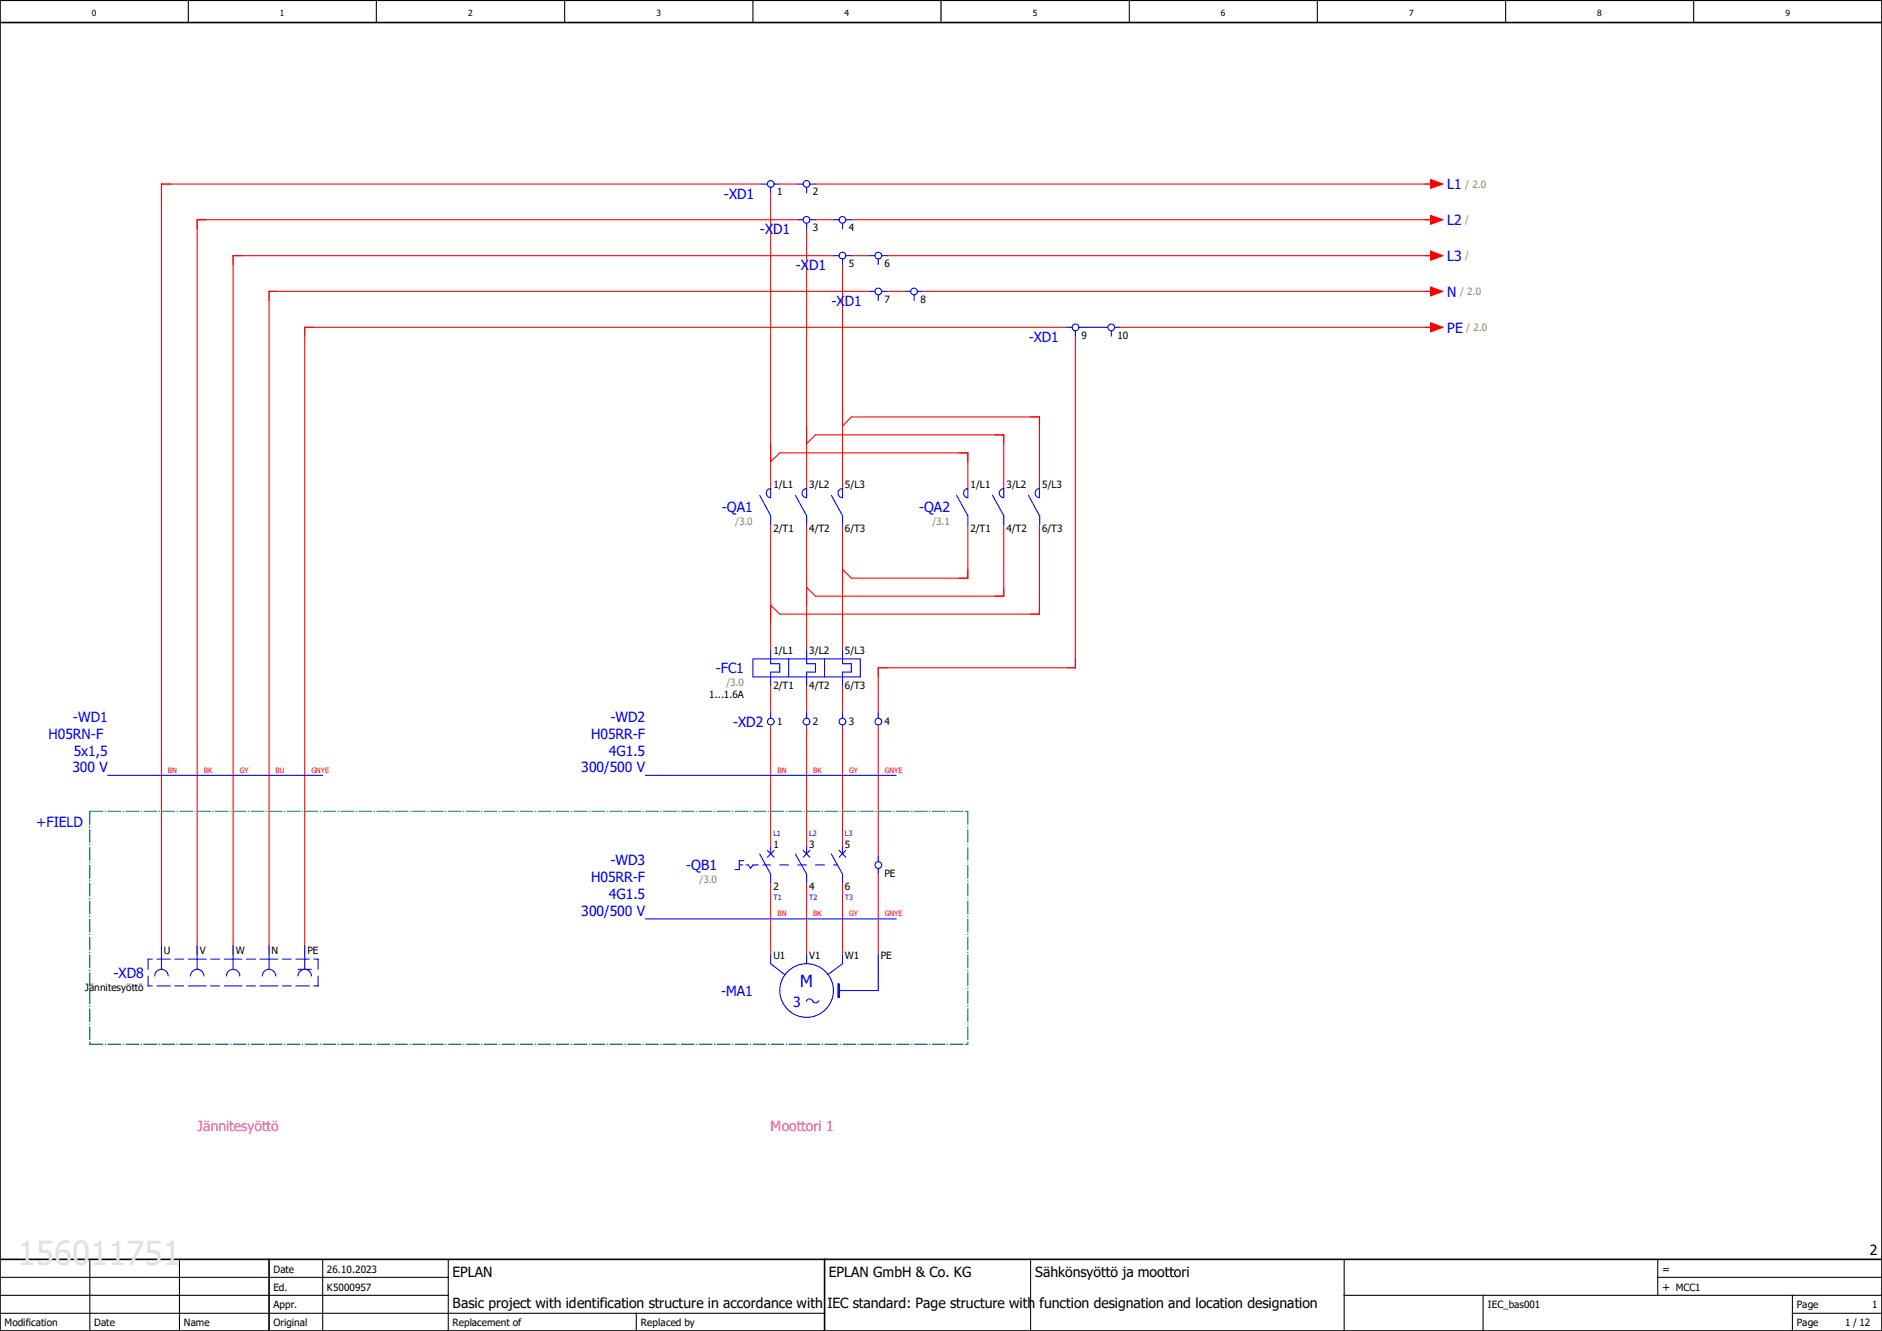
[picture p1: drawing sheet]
<svg xmlns="http://www.w3.org/2000/svg" width="297mm" height="210mm" viewBox="0 0 297 210" stroke-linecap="round" stroke-linejoin="round" font-family="sans-serif">
<path d="M210.1 -.1l-210.1 210.2M0 160.4l70.2 49.6M0 210v.1" fill="none" stroke="#fff" stroke-width=".16"/>
<g fill="none" stroke="#000" stroke-width=".17">
<path d="M29.7 0v3.6M59.4 0v3.6M89.1 0v3.6M118.8 0v3.6M148.5 0v3.6M178.2 0v3.6M207.9 0v3.6M237.6 0v3.6M267.3 0v3.6M14.2 198.7v11.3M28.3 198.7v11.3M50.9 198.7v11.3"/>
<path d="M70.7 198.7v11.3M162.6 198.7v11.3M212.1 198.7v11.3M261.6 198.7v5.7M0 207.2h130.1M0 204.4h70.7M0 201.5h70.7M100.4 207.2v2.8M212.1 204.4h84.9M234.1 204.4v5.6M261.6 201.5h35.4M282.9 207.2h14.1"/>
<path d="M282.9 204.4v5.6"/>
</g>
<path d="M0 3.6h297M0 0h297v210h-297zM0 198.7h297M42.5 198.7v11.3M130.1 198.7v11.3" fill="none" stroke="#000" stroke-width=".25"/>
<g fill="none" stroke="#f00" stroke-width=".17">
<path d="M120.2 29h-94.7v121.6M121.6 30.4v46.7M123.1 29h2.8M125.9 34.7h-94.8v115.9M127.3 36.1v41M128.7 29h97.6M128.7 34.7h2.8M134.4 34.7h91.9M131.5 40.3h-94.7v110.3M133 41.7v35.4M134.4 40.3h2.8M137.2 46h-94.7v104.6"/>
<path d="M140 40.3h86.3M140 46h2.8M145.7 46h80.6M168.3 51.6h-120.2v99M169.7 53v52.4h-31.1v7M176.8 51.6h49.5M121.6 72.9l1.5-1.4h29.6v5.6M127.3 70l1.4-1.4h29.7v8.5M133 67.2l1.4-1.4h29.6v11.3M121.6 82.8v19.8M127.3 82.8v19.8M133 82.8v19.8"/>
<path d="M152.7 82.8v8.4h-18.3l-1.4-1.4M158.4 82.8v11.3h-29.7l-1.4-1.4M164 82.8v14.1h-40.9l-1.5-1.4M121.6 108.2v4.2M121.6 114.4v19.3M127.3 108.2v4.2M127.3 114.4v19.3M133 108.2v4.2M133 114.4v19.3M138.6 114.4v20.7M121.6 139.3v11.3M127.3 139.3v11.3"/>
<path d="M133 139.3v11.3M138.6 137.9v12.7"/>
</g>
<g fill="none" stroke="#00f" stroke-width=".17">
<path d="M120.2 29h.9M121.6 29.5v.9M122.2 29h.9M125.9 34.7h.8M127.3 35.2v.9M127.8 34.7h.9M131.5 40.3h.9M133 40.9v.8M133.5 40.3h.9M137.2 46h.9M138.6 46.5v.9M139.1 46h.9"/>
<path d="M171.2 51.6h2.7M119.9 78.1l1.7 3.3v1.4M121.1 77.3l.5-.2v1.4a.73 .73 0 0 1-.6-.4 .73 .73 0 0 1 .1-.8zM125.5 78.1l1.8 3.3v1.4M126.8 77.3l.5-.2v1.4a.72 .72 0 0 1-.7-.4 .72 .72 0 0 1 .2-.8zM131.2 78.1l1.8 3.3v1.4M132.5 77.3l.5-.2v1.4a.72 .72 0 0 1-.7-.4 .72 .72 0 0 1 .2-.8zM151 78.1l1.7 3.3v1.4M152.3 77.3l.4-.2v1.4a.73 .73 0 0 1-.6-.4 .73 .73 0 0 1 .2-.8zM156.6 78.1l1.8 3.3v1.4M157.9 77.3l.5-.2v1.4a.72 .72 0 0 1-.6-.4 .72 .72 0 0 1 .1-.8zM162.3 78.1l1.7 3.3"/>
<path d="M163.6 77.3l.4-.2v1.4a.73 .73 0 0 1-.6-.4 .73 .73 0 0 1 .2-.8zM164.1 81.4v1.4M118.8 104h17v2.8h-17zM121.6 102.6v2.1h1.5v1.3h-1.5v2.2M121.6 112.4v.9M124.5 104v2.8M127.3 102.6v2.1h1.4v1.3h-1.4v2.2M127.3 112.4v.9M130.1 104v2.8M133 102.6v2.1h1.4v1.3h-1.4v2.2M133 112.4v.9M138.6 112.4v.9"/>
<path d="M17 122.3h33.9M101.9 122.3h39.5M116.7 136.5h.5M117.4 135.8h-.7v1.4h-.7M117.7 136.5h.4l.3 .5 .4-.5h.9M119.9 134.7l1.7 3.2v1.4M120.4 136.5h1.2M121.1 134.2l1.1 1.1M121.6 133.7v1M122.2 134.2l-1.1 1.1M123.1 136.5h1.4M125.5 134.7l1.8 3.2v1.4"/>
<path d="M125.9 136.5h1.4M126.7 134.2l1.1 1.1M127.3 133.7v1M127.8 134.2l-1.1 1.1M128.7 136.5h1.4M131.2 134.7l1.8 3.2v1.4M131.5 136.5h.7M132.4 134.2l1.1 1.1M133 133.7v1M133.5 134.2l-1.1 1.1M138.6 135.1v.9M138.6 137v.9"/>
<path d="M23.4 154v1.6h.6M24 151.3h-.6v1.7M24.4 154a1.06 1.06 0 0 1 1.1-1 1.06 1.06 0 0 1 1 1M24.8 151.3h2.1M24.8 155.6h2.1M25.5 149.2v3.8M27.6 151.3h1.4M27.6 155.6h1.4M29.7 151.3h2.9M29.7 155.6h2.9M30.1 154a1.06 1.06 0 0 1 1-1 1.06 1.06 0 0 1 1.1 1M31.1 149.2v3.8"/>
<path d="M33.2 151.3h1.5M33.2 155.6h1.5M35.4 151.3h2.8M35.4 155.6h2.8M35.7 154a1.06 1.06 0 0 1 1.1-1 1.06 1.06 0 0 1 1 1M36.8 149.2v3.8M38.9 151.3h1.4M38.9 155.6h1.4M41 151.3h2.9M41 155.6h2.9M41.4 154a1.06 1.06 0 0 1 1.1-1 1.06 1.06 0 0 1 1 1M42.5 149.2v3.8"/>
<path d="M44.6 151.3h1.4M44.6 155.6h1.4M46.7 151.3h2.1M46.7 155.6h2.1M47 154a1.06 1.06 0 0 1 1.1-1 1.06 1.06 0 0 1 1 1M47 153h2.1M48.1 149.2v3.8M49.5 151.3h.7v1.7M50.2 154v1.6h-.7M101.9 145h39.5M121.6 150.6v1.5l2.3 1.7M127.3 158a.54 .54 0 0 1 .5-.4 .54 .54 0 0 1 .5 .4"/>
<path d="M127.3 150.6v1.5M128.2 157.9a.56 .56 0 0 0 .5 .3 .56 .56 0 0 0 .5-.3M132.2 155.2h.2v2.2h-.2zM132.3 155.2v2.2M133 150.6v1.5l-2.3 1.7M138.6 150.6v5.7h-6.4"/>
<circle cx="121.6" cy="29" r=".53"/>
<circle cx="127.3" cy="34.7" r=".53"/>
<circle cx="133" cy="40.3" r=".53"/>
<circle cx="138.6" cy="46" r=".53"/>
<circle cx="121.6" cy="113.9" r=".54"/>
<circle cx="127.3" cy="113.9" r=".53"/>
<circle cx="133" cy="113.9" r=".53"/>
<circle cx="138.6" cy="113.9" r=".54"/>
<circle cx="138.6" cy="136.5" r=".54"/>
<circle cx="127.3" cy="156.3" r="4.2"/>
</g>
<g fill="#007f7f">
<path d="M152.5 164.7h.2l.1 .1-.3 .1z"/>
<path d="M152.7 164.5h.1l-.1 .4z"/>
<path d="M152.5 127.9l.3 .1-.3 .1z"/>
<path d="M14.1 164.5h.2l-.1 .4-.1-.1z"/>
<path d="M14.2 164.7l-.1 .1 .1 .1h2.1v-.2zM16.6 164.7v.2h.1v-.2zM17 164.7v.2h2.1v-.2zM19.4 164.7v.2h.2v-.2zM19.8 164.7v.2h2.1v-.2zM22.2 164.7v.2h.2v-.2zM22.6 164.7v.2h2.2v-.2zM25 164.7v.2h.2v-.2zM25.5 164.7v.2h2.1v-.2zM27.9 164.7v.2h.1v-.2zM28.3 164.7v.2h2.1v-.2zM30.7 164.7v.2h.2v-.2z"/>
<path d="M31.1 164.7v.2h2.2v-.2zM33.5 164.7v.2h.2v-.2zM34 164.7v.2h2.1v-.2zM36.4 164.7v.2h.1v-.2zM36.8 164.7v.2h2.1v-.2zM39.2 164.7v.2h.2v-.2zM39.6 164.7v.2h2.1v-.2zM42 164.7v.2h.2v-.2zM42.5 164.7v.2h2.1v-.2zM44.8 164.7v.2h.2v-.2zM45.3 164.7v.2h2.1v-.2zM47.7 164.7v.2h.1v-.2z"/>
<path d="M48.1 164.7v.2h2.1v-.2zM50.5 164.7v.2h.2v-.2zM50.9 164.7v.2h2.1v-.2zM53.3 164.7v.2h.2v-.2zM53.8 164.7v.2h2.1v-.2zM56.1 164.7v.2h.2v-.2zM56.6 164.7v.2h2.1v-.2zM59 164.7v.2h.1v-.2zM59.4 164.7v.2h2.2v-.2zM61.8 164.7v.2h.2v-.2zM62.2 164.7v.2h2.1v-.2zM64.6 164.7v.2h.2v-.2z"/>
<path d="M65.1 164.7v.2h2.1v-.2zM67.5 164.7v.2h.1v-.2zM67.9 164.7v.2h2.1v-.2zM70.3 164.7v.2h.1v-.2zM70.7 164.7v.2h2.2v-.2zM73.1 164.7v.2h.2v-.2zM73.6 164.7v.2h2.1v-.2zM75.9 164.7v.2h.2v-.2zM76.4 164.7v.2h2.1v-.2zM78.8 164.7v.2h.2v-.2zM79.2 164.7v.2h2.1v-.2zM81.6 164.7v.2h.2v-.2z"/>
<path d="M82 164.7v.2h2.2v-.2zM84.4 164.7v.2h.2v-.2zM84.9 164.7v.2h2.1v-.2zM87.2 164.7v.2h.2v-.2zM87.7 164.7v.2h2.1v-.2zM90.1 164.7v.2h.2v-.2zM90.5 164.7v.2h2.2v-.2zM92.9 164.7v.2h.2v-.2zM93.3 164.7v.2h2.2v-.2zM95.8 164.7v.2h.1v-.2zM96.2 164.7v.2h2.1v-.2zM98.6 164.7v.2h.2v-.2z"/>
<path d="M99 164.7v.2h2.1v-.2zM101.4 164.7v.2h.2v-.2zM101.9 164.7v.2h2.1v-.2zM104.2 164.7v.2h.2v-.2zM104.6 164.7v.2h2.2v-.2zM107.1 164.7v.2h.1v-.2zM107.5 164.7v.2h2.1v-.2zM109.9 164.7v.2h.2v-.2zM110.3 164.7v.2h2.1v-.2zM112.7 164.7v.2h.2v-.2zM113.2 164.7v.2h2.1v-.2zM115.5 164.7v.2h.2v-.2z"/>
<path d="M116 164.7v.2h2.1v-.2zM118.4 164.7v.2h.1v-.2zM118.8 164.7v.2h2.1v-.2zM121.2 164.7v.2h.2v-.2zM121.6 164.7v.2h2.1v-.2zM124 164.7v.2h.2v-.2zM124.5 164.7v.2h2.1v-.2zM126.9 164.7v.2h.1v-.2zM127.3 164.7v.2h2.1v-.2zM129.7 164.7v.2h.2v-.2zM130.1 164.7v.2h2.1v-.2zM132.5 164.7v.2h.2v-.2z"/>
<path d="M133 164.7v.2h2.1v-.2zM135.3 164.7v.2h.2v-.2zM135.8 164.7v.2h2.1v-.2zM138.2 164.7v.2h.1v-.2zM138.6 164.7v.2h2.1v-.2zM141 164.7v.2h.2v-.2zM141.4 164.7v.2h2.2v-.2zM143.8 164.7v.2h.2v-.2zM144.3 164.7v.2h2.1v-.2zM146.6 164.7v.2h.2v-.2zM147.1 164.7v.2h2.1v-.2zM149.5 164.7v.2h.1v-.2zM149.9 164.7v.2h2.2v-.2zM152.3 164.7v.2h.2v-.2z"/>
<path d="M152.7 128v2.1h.1v-2.1l-.1-.1zM152.7 130.4v.2h.1v-.2zM152.7 130.9v2.1h.1v-2.1zM152.7 133.2v.2h.1v-.2zM152.7 133.7v2.1h.1v-2.1zM152.7 136.1v.1h.1v-.1zM152.7 136.5v2.1h.1v-2.1zM152.7 138.9v.2h.1v-.2zM152.7 139.3v2.1h.1v-2.1zM152.7 141.7v.2h.1v-.2zM152.7 142.2v2.1h.1v-2.1zM152.7 144.5v.2h.1v-.2zM152.7 145v2.1h.1v-2.1zM152.7 147.4v.1h.1v-.1zM152.7 147.8v2.1h.1v-2.1zM152.7 150.2v.2h.1v-.2zM152.7 150.6v2.2h.1v-2.2zM152.7 153v.2h.1v-.2zM152.7 153.5v2.1h.1v-2.1zM152.7 155.9v.1h.1v-.1zM152.7 156.3v2.1h.1v-2.1zM152.7 158.7v.2h.1v-.2zM152.7 159.1v2.1h.1v-2.1zM152.7 161.5v.2h.1v-.2zM152.7 162v2.1h.1v-2.1zM152.7 164.3v.2h.1v-.2z"/>
<path d="M14.1 128l.1 .1h2.1v-.2h-2.1zM16.6 127.9v.2h.1v-.2zM17 127.9v.2h2.1v-.2zM19.4 127.9v.2h.2v-.2zM19.8 127.9v.2h2.1v-.2zM22.2 127.9v.2h.2v-.2zM22.6 127.9v.2h2.2v-.2zM25 127.9v.2h.2v-.2zM25.5 127.9v.2h2.1v-.2zM27.9 127.9v.2h.1v-.2zM28.3 127.9v.2h2.1v-.2zM30.7 127.9v.2h.2v-.2z"/>
<path d="M31.1 127.9v.2h2.2v-.2zM33.5 127.9v.2h.2v-.2zM34 127.9v.2h2.1v-.2zM36.4 127.9v.2h.1v-.2zM36.8 127.9v.2h2.1v-.2zM39.2 127.9v.2h.2v-.2zM39.6 127.9v.2h2.1v-.2zM42 127.9v.2h.2v-.2zM42.5 127.9v.2h2.1v-.2zM44.8 127.9v.2h.2v-.2zM45.3 127.9v.2h2.1v-.2zM47.7 127.9v.2h.1v-.2z"/>
<path d="M48.1 127.9v.2h2.1v-.2zM50.5 127.9v.2h.2v-.2zM50.9 127.9v.2h2.1v-.2zM53.3 127.9v.2h.2v-.2zM53.8 127.9v.2h2.1v-.2zM56.1 127.9v.2h.2v-.2zM56.6 127.9v.2h2.1v-.2zM59 127.9v.2h.1v-.2zM59.4 127.9v.2h2.2v-.2zM61.8 127.9v.2h.2v-.2zM62.2 127.9v.2h2.1v-.2zM64.6 127.9v.2h.2v-.2z"/>
<path d="M65.1 127.9v.2h2.1v-.2zM67.5 127.9v.2h.1v-.2zM67.9 127.9v.2h2.1v-.2zM70.3 127.9v.2h.1v-.2zM70.7 127.9v.2h2.2v-.2zM73.1 127.9v.2h.2v-.2zM73.6 127.9v.2h2.1v-.2zM75.9 127.9v.2h.2v-.2zM76.4 127.9v.2h2.1v-.2zM78.8 127.9v.2h.2v-.2zM79.2 127.9v.2h2.1v-.2zM81.6 127.9v.2h.2v-.2z"/>
<path d="M82 127.9v.2h2.2v-.2zM84.4 127.9v.2h.2v-.2zM84.9 127.9v.2h2.1v-.2zM87.2 127.9v.2h.2v-.2zM87.7 127.9v.2h2.1v-.2zM90.1 127.9v.2h.2v-.2zM90.5 127.9v.2h2.2v-.2zM92.9 127.9v.2h.2v-.2zM93.3 127.9v.2h2.2v-.2zM95.8 127.9v.2h.1v-.2zM96.2 127.9v.2h2.1v-.2zM98.6 127.9v.2h.2v-.2z"/>
<path d="M99 127.9v.2h2.1v-.2zM101.4 127.9v.2h.2v-.2zM101.9 127.9v.2h2.1v-.2zM104.2 127.9v.2h.2v-.2zM104.6 127.9v.2h2.2v-.2zM107.1 127.9v.2h.1v-.2zM107.5 127.9v.2h2.1v-.2zM109.9 127.9v.2h.2v-.2zM110.3 127.9v.2h2.1v-.2zM112.7 127.9v.2h.2v-.2zM113.2 127.9v.2h2.1v-.2zM115.5 127.9v.2h.2v-.2z"/>
<path d="M116 127.9v.2h2.1v-.2zM118.4 127.9v.2h.1v-.2zM118.8 127.9v.2h2.1v-.2zM121.2 127.9v.2h.2v-.2zM121.6 127.9v.2h2.1v-.2zM124 127.9v.2h.2v-.2zM124.5 127.9v.2h2.1v-.2zM126.9 127.9v.2h.1v-.2zM127.3 127.9v.2h2.1v-.2zM129.7 127.9v.2h.2v-.2zM130.1 127.9v.2h2.1v-.2zM132.5 127.9v.2h.2v-.2z"/>
<path d="M133 127.9v.2h2.1v-.2zM135.3 127.9v.2h.2v-.2zM135.8 127.9v.2h2.1v-.2zM138.2 127.9v.2h.1v-.2zM138.6 127.9v.2h2.1v-.2zM141 127.9v.2h.2v-.2zM141.4 127.9v.2h2.2v-.2zM143.8 127.9v.2h.2v-.2zM144.3 127.9v.2h2.1v-.2zM146.6 127.9v.2h.2v-.2zM147.1 127.9v.2h2.1v-.2zM149.5 127.9v.2h.1v-.2zM149.9 127.9v.2h2.2v-.2zM152.3 127.9v.2h.2v-.2z"/>
<path d="M14.1 128v2.1h.2v-2.1l-.1-.1zM14.1 130.4v.2h.2v-.2zM14.1 130.9v2.1h.2v-2.1zM14.1 133.2v.2h.2v-.2zM14.1 133.7v2.1h.2v-2.1zM14.1 136.1v.1h.2v-.1zM14.1 136.5v2.1h.2v-2.1zM14.1 138.9v.2h.2v-.2zM14.1 139.3v2.1h.2v-2.1zM14.1 141.7v.2h.2v-.2zM14.1 142.2v2.1h.2v-2.1zM14.1 144.5v.2h.2v-.2zM14.1 145v2.1h.2v-2.1zM14.1 147.4v.1h.2v-.1zM14.1 147.8v2.1h.2v-2.1zM14.1 150.2v.2h.2v-.2zM14.1 150.6v2.2h.2v-2.2zM14.1 153v.2h.2v-.2zM14.1 153.5v2.1h.2v-2.1zM14.1 155.9v.1h.2v-.1zM14.1 156.3v2.1h.2v-2.1zM14.1 158.7v.2h.2v-.2zM14.1 159.1v2.1h.2v-2.1zM14.1 161.5v.2h.2v-.2zM14.1 162v2.1h.2v-2.1zM14.1 164.3v.2h.2v-.2z"/>
</g>
<g fill="none" stroke="#00f" stroke-width=".17">
<path d="M125.9 29h.8M127.3 29.5v.9M127.8 29h.9M131.5 34.7h.9M133 35.2v.9M133.5 34.7h.9M137.2 40.3h.9M138.6 40.9v.8M139.1 40.3h.9M142.8 46h.9M144.3 46.5v.9M144.8 46h.9"/>
<path d="M168.3 51.6h.9M169.7 52.2v.8M170.3 51.6h.9M173.9 51.6h.9M175.4 52.2v.8M175.9 51.6h.9"/>
<circle cx="127.3" cy="29" r=".52"/>
<circle cx="133" cy="34.7" r=".53"/>
<circle cx="138.6" cy="40.3" r=".54"/>
<circle cx="144.3" cy="46" r=".52"/>
<circle cx="169.7" cy="51.7" r=".54"/>
<circle cx="175.4" cy="51.7" r=".53"/>
</g>
<path d="M225.8 28.3l1.9 .7-1.9 .7z" fill="none" stroke="#f00" stroke-width=".17"/>
<path d="M225.8 28.3l1.9 .7-1.9 .7z" fill="#f00"/>
<path d="M224.9 29h.9M225.8 34l1.9 .7-1.9 .7z" fill="none" stroke="#f00" stroke-width=".17"/>
<path d="M225.8 34l1.9 .7-1.9 .7z" fill="#f00"/>
<path d="M224.9 34.7h.9M225.8 39.6l1.9 .7-1.9 .8z" fill="none" stroke="#f00" stroke-width=".17"/>
<path d="M225.8 39.6l1.9 .7-1.9 .8z" fill="#f00"/>
<path d="M224.9 40.3h.9M225.8 45.3l1.9 .7-1.9 .7z" fill="none" stroke="#f00" stroke-width=".17"/>
<path d="M225.8 45.3l1.9 .7-1.9 .7z" fill="#f00"/>
<path d="M224.9 46h.9M225.8 50.9l1.9 .7-1.9 .8z" fill="none" stroke="#f00" stroke-width=".17"/>
<path d="M225.8 50.9l1.9 .7-1.9 .8z" fill="#f00"/>
<path d="M224.9 51.6h.9" fill="none" stroke="#f00" stroke-width=".17"/>
<text font-size="5.2" fill="#e1e1e1" x="2.8" y="199.6">156011751</text>
<text font-size="2.6" fill="#00f" x="126.3" y="155.7">M</text>
<g font-size="2.2" fill="#00f">
<text x="228.4" y="29.8">L1</text>
<text x="114.3" y="31.3">-XD1</text>
<text x="228.4" y="35.5">L2</text>
<text x="119.9" y="37">-XD1</text>
<text x="228.4" y="41.1">L3</text>
<text x="125.6" y="42.6">-XD1</text>
<text x="228.4" y="46.8">N</text>
<text x="131.2" y="48.3">-XD1</text>
<text x="162.3" y="53.9">-XD1</text>
<text x="228.4" y="52.5">PE</text>
<text x="113.9" y="80.8">-QA1</text>
<text x="145" y="80.8">-QA2</text>
<text x="112.9" y="106.2">-FC1</text>
<text x="11.5" y="113.9">-WD1</text>
<text x="96.4" y="113.9">-WD2</text>
<text x="7.7" y="116.5">H05RN-F</text>
<text x="11.6" y="119.2">5x1,5</text>
<text x="93.3" y="116.5">H05RR-F</text>
<text x="96.1" y="119.2">4G1.5</text>
<text x="115.7" y="114.7">-XD2</text>
<text x="11.4" y="121.9">300 V</text>
<text x="91.7" y="121.9">300/500 V</text>
<text x="5.7" y="130.6">+FIELD</text>
<text x="96.4" y="136.5">-WD3</text>
<text x="108.3" y="137.3">-QB1</text>
<text x="93.3" y="139.2">H05RR-F</text>
<text x="96.1" y="141.9">4G1.5</text>
<text x="91.7" y="144.5">300/500 V</text>
<text x="17.9" y="154.3">-XD8</text>
<text x="113.8" y="157.1">-MA1</text>
<text x="125.2" y="158.9">3</text>
</g>
<g font-size="2.2" fill="#f0f">
<text x="31.1" y="178.4">Jännitesyöttö</text>
<text x="121.6" y="178.4">Moottori 1</text>
</g>
<g font-size="2.2">
<text x="295.1" y="198">2</text>
<text x="71.4" y="201.5">EPLAN</text>
<text x="130.8" y="201.5">EPLAN GmbH &amp; Co. KG</text>
<text x="163.4" y="201.5">Sähkönsyöttö ja moottori</text>
<text x="71.4" y="206.5">Basic project with identification structure in accordance with IEC standard: Page structure with function designation and location designation</text>
</g>
<g font-size="1.8">
<text x="262.3" y="203.7">+ MCC1</text>
<text x="262.3" y="200.8">=</text>
</g>
<g font-size="1.6" fill="#7ca552">
<text x="231.2" y="29.6">/ 2.0</text>
<text x="231.2" y="35.3">/</text>
<text x="231.2" y="40.9">/</text>
<text x="230.4" y="46.6">/ 2.0</text>
<text x="231.4" y="52.2">/ 2.0</text>
<text x="116" y="82.8">/3.0</text>
<text x="147.2" y="82.8">/3.1</text>
<text x="114.6" y="108.2">/3.0</text>
<text x="110.4" y="139.4">/3.0</text>
</g>
<g font-size="1.6">
<text x="122.6" y="30.8">1</text>
<text x="128.3" y="30.8">2</text>
<text x="128.3" y="36.5">3</text>
<text x="133.9" y="36.5">4</text>
<text x="133.9" y="42.1">5</text>
<text x="139.6" y="47.8">7</text>
<text x="139.6" y="42.1">6</text>
<text x="145.2" y="47.8">8</text>
<text x="170.7" y="53.5">9</text>
<text x="176.4" y="53.5">10</text>
<text x="122" y="77">1/L1</text>
<text x="127.7" y="77">3/L2</text>
<text x="133.3" y="77">5/L3</text>
<text x="153.2" y="77">1/L1</text>
<text x="158.8" y="77">3/L2</text>
<text x="164.5" y="77">5/L3</text>
<text x="122" y="84">2/T1</text>
<text x="127.7" y="84">4/T2</text>
<text x="133.3" y="84">6/T3</text>
<text x="153.2" y="84">2/T1</text>
<text x="158.8" y="84">4/T2</text>
<text x="164.5" y="84">6/T3</text>
<text x="122" y="103.2">1/L1</text>
<text x="127.7" y="103.2">3/L2</text>
<text x="133.3" y="103.2">5/L3</text>
<text x="111.9" y="110.2">1...1.6A</text>
<text x="122" y="108.8">2/T1</text>
<text x="127.7" y="108.8">4/T2</text>
<text x="133.3" y="108.8">6/T3</text>
<text x="122.6" y="114.5">1</text>
<text x="128.3" y="114.5">2</text>
<text x="133.9" y="114.5">3</text>
<text x="139.6" y="114.5">4</text>
<text x="122" y="133.7">1</text>
<text x="127.7" y="133.7">3</text>
<text x="133.3" y="133.7">5</text>
<text x="122" y="140.4">2</text>
<text x="127.7" y="140.4">4</text>
<text x="133.3" y="140.4">6</text>
<text x="139.6" y="138.3">PE</text>
<text x="25.9" y="150.5">U</text>
<text x="31.5" y="150.5">V</text>
<text x="37.2" y="150.5">W</text>
<text x="42.8" y="150.5">N</text>
<text x="48.5" y="150.5">PE</text>
<text x="122" y="151.3">U1</text>
<text x="127.7" y="151.3">V1</text>
<text x="133.3" y="151.3">W1</text>
<text x="139" y="151.3">PE</text>
<text x="13.4" y="156.3">Jännitesyöttö</text>
<text x="43.1" y="203.7">Ed.</text>
<text x="43.1" y="200.8">Date</text>
<text x="51.6" y="203.7">K5000957</text>
<text x="51.6" y="200.8">26.10.2023</text>
<text x=".7" y="209.3">Modification</text>
<text x="14.9" y="209.3">Date</text>
<text x="29" y="209.3">Name</text>
<text x="43.1" y="209.3">Original</text>
<text x="43.1" y="206.5">Appr.</text>
<text x="71.4" y="209.3">Replacement of</text>
<text x="101.1" y="209.3">Replaced by</text>
<text x="234.8" y="206.5">IEC_bas001</text>
<text x="283.5" y="206.5">Page</text>
<text x="283.5" y="209.3">Page</text>
<text x="291.2" y="209.3">1 / 12</text>
<text x="295.4" y="206.5">1</text>
</g>
<g font-size="1.3">
<text x="14.5" y="2.5">0</text>
<text x="44.2" y="2.5">1</text>
<text x="73.9" y="2.5">2</text>
<text x="103.6" y="2.5">3</text>
<text x="133.3" y="2.5">4</text>
<text x="163" y="2.5">5</text>
<text x="192.7" y="2.5">6</text>
<text x="222.4" y="2.5">7</text>
<text x="252.1" y="2.5">8</text>
<text x="281.8" y="2.5">9</text>
</g>
<g font-size="1.2" fill="#f00">
<text x="26.5" y="122">BN</text>
<text x="32.2" y="122">BK</text>
<text x="37.8" y="122">GY</text>
<text x="43.5" y="122">BU</text>
<text x="49.1" y="122">GNYE</text>
<text x="122.7" y="122">BN</text>
<text x="128.4" y="122">BK</text>
<text x="134" y="122">GY</text>
<text x="139.7" y="122">GNYE</text>
<text x="122.7" y="144.6">BN</text>
<text x="128.4" y="144.6">BK</text>
<text x="134" y="144.6">GY</text>
<text x="139.7" y="144.6">GNYE</text>
</g>
<g font-size="1.2" fill="#00f">
<text x="122" y="131.9">L1</text>
<text x="127.7" y="131.9">L2</text>
<text x="133.3" y="131.9">L3</text>
<text x="122" y="141.9">T1</text>
<text x="127.7" y="141.9">T2</text>
<text x="133.3" y="141.9">T3</text>
</g>
</svg>
